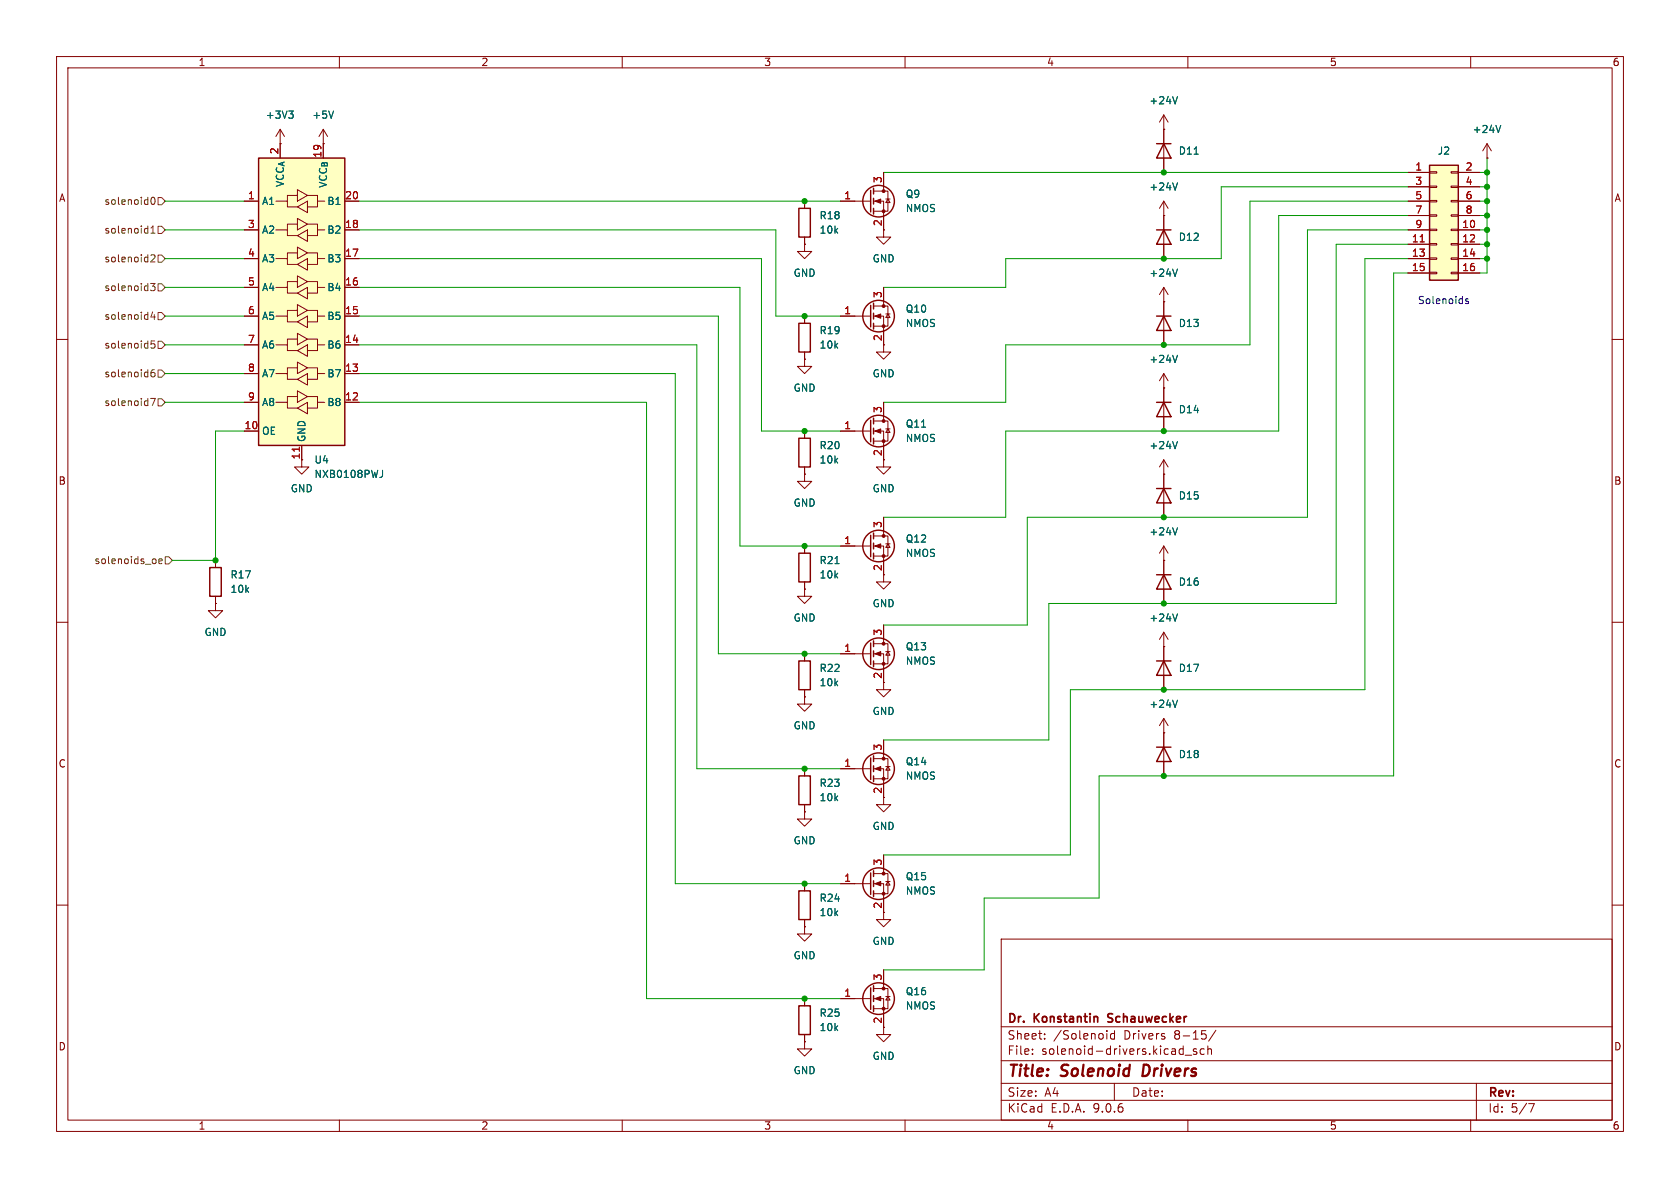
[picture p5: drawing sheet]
<svg xmlns="http://www.w3.org/2000/svg" width="297mm" height="210mm" viewBox="0 0 297 210" stroke-linecap="round" stroke-linejoin="round" font-family="sans-serif">
<g fill="none" stroke="#840000" stroke-width=".18">
<path d="M10 10h277v190h-277zM12 12h273v186h-273zM60 10v2M110 10v2M160 10v2M210 10v2M260 10v2M49.5 25.4h.1M49.5 22.9l-.7 1.2M49.5 22.9l.8 1.2M49.5 22.9v2.5M205.7 38.1h.1"/>
<path d="M205.7 35.6l-.7 1.2M205.7 35.6l.8 1.2M205.7 35.6v2.5M10 60h2M285 60h2M53.3 81.3v1.3h-1.2l1.2 1.2 1.3-1.2h-1.3M142.2 96.5v1.3M10 110h2M142.2 102.9v1.2M285 110h2M142.2 156.2v1.3M10 160h2"/>
<path d="M142.2 163.8v1.3h1.3l-1.3 1.3-1.2-1.3h1.2M142.2 163.8h.1M142.2 162.6v1.2M177 166h108v32h-108zM285 160h2M60 198v2M110 198v2M160 198v2M177 194.5h108M177 191.5h108M177 187.5h108M177 181.5h108"/>
<path d="M182.5 186.3v.1M182.5 185.5v.1M184.7 183.6v.1M184.7 182.8v.1M195.7 182.2v.1M195.7 182.7v1M197 191.5v3M197 182.2v1.5M197 182.8l-.4-.1-.3 .3v.4l.2 .2h.5M209.5 186.5h1.2M210 198v2M211.5 185.5l-.3-.1-.2 .2v.2l.5 .2v.3h-.5"/>
<path d="M212.9 185.5l-.4-.1-.3 .3v.4l.1 .2h.6M213.5 185.5l.2-.1 .4 .1 .1 .9M213.5 184.9v1.5M215 182.1l-1.3 2M260 198v2M261 191.5v6.5M270.2 195.1h1l-.6 1.5"/>
</g>
<path d="M202.2 188.2l-.2 2h.4" fill="none" stroke="#840000" stroke-width=".4"/>
<path d="M195.9 179.3v.5M195.8 180.6l.3 .1" fill="none" stroke="#840000" stroke-width=".3"/>
<path d="M51 19.6h.8l-.4 .5M51.6 20.1l.2 .3v.3l-.2 .2M208.2 32.3l-.5 1.3M147.6 99.6h.7" fill="none" stroke="#006464" stroke-width=".18"/>
<path d="M141.2 97.8h2.1v5.1h-2.1zM141.2 157.5h2.1v5.1h-2.1z" fill="none" stroke="#840000" stroke-width=".25"/>
<path d="M45.7 27.9h15.3v50.8h-15.3z" fill="#ffffc2"/>
<g fill="none" stroke="#840000" stroke-width=".25">
<path d="M45.7 27.9h15.3v50.8h-15.3zM204.5 25.4h2.5M205.7 25.4l1.3 2.5h-2.5zM204.5 40.6h2.5M205.7 40.6l1.3 2.6h-2.5zM37.1 100.3h2v5.1h-2zM153.9 113.7v3.8M154.4 113.3v1M154.4 115.1v1M154.4 116.8v1.1"/>
<circle cx="155.3" cy="115.6" r="2.79"/>
</g>
<g fill="none" stroke="#840000" stroke-width=".18">
<path d="M43.2 35.6h2.5M48.8 35.6h2v1h1.8M49.5 25.4v2.5M52.6 34.5h-1.8v1.1M52.6 33.5l1.8 1-1.8 1.1zM52.6 36.6l1.8-1v2zM52.6 39.6h-1.8v1M52.6 38.6l1.8 1-1.8 1zM54.4 34.5h1.7v1.1h1.3M54.4 39.6h1.7v1h1.3M56.1 35.6v1h-1.7M57.1 25.4h.1"/>
<path d="M57.1 22.9v5M57.1 22.9l-.7 1.2M57.1 22.9l.8 1.2M61 35.6h2.5M205.7 22.9v7.6M205.7 38.1v7.6M262.9 27.9h.1M262.9 25.4l-.8 1.3M262.9 25.4l.8 1.3M262.9 25.4v2.5M43.2 40.6h2.5M43.2 45.7h2.5"/>
<path d="M43.2 50.8h2.5M43.2 55.9h2.5M48.8 45.7h2v1h1.8M48.8 55.9h2v1h1.8M48.8 40.6h2v1.1h1.8M48.8 50.8h2v1h1.8M52.6 44.7h-1.8v1M52.6 54.9h-1.8v1M52.6 43.7l1.8 1-1.8 1zM52.6 53.8l1.8 1.1-1.8 1zM52.6 46.7l1.8-1v2.1zM52.6 51.8l1.8-1v2z"/>
<path d="M52.6 56.9l1.8-1v2zM52.6 49.8h-1.8v1M52.6 59.9h-1.8v1.1M52.6 48.8l1.8 1-1.8 1zM52.6 58.9l1.8 1-1.8 1.1zM52.6 41.7l1.8-1.1v2.1zM54.4 44.7h1.7v1h1.3M54.4 54.9h1.7v1h1.3M54.4 49.8h1.7v1h1.3M54.4 59.9h1.7v1.1h1.3M56.1 45.7v1h-1.7M56.1 55.9v1h-1.7"/>
<path d="M56.1 40.6v1.1h-1.7M56.1 50.8v1h-1.7M61 40.6h2.5M61 45.7h2.5M61 50.8h2.5M61 55.9h2.5M43.2 61h2.5M43.2 66h2.5M43.2 71.1h2.5M43.2 76.2h2.5M48.8 66h2v1.1h1.8M48.8 61h2v1h1.8"/>
<path d="M48.8 71.1h2v1h1.8M52.6 65h-1.8v1M52.6 64l1.8 1-1.8 1zM52.6 67.1l1.8-1.1v2.1zM52.6 72.1l1.8-1v2.1zM52.6 70.1h-1.8v1M52.6 69.1l1.8 1-1.8 1zM52.6 62l1.8-1v2zM53.3 78.7v2.6M54.4 65h1.7v1h1.3M54.4 70.1h1.7v1h1.3M56.1 66v1.1h-1.7"/>
<path d="M56.1 61v1h-1.7M56.1 71.1v1h-1.7M61 61h2.5M61 66h2.5M61 71.1h2.5M38.1 99.1v1.2M38.1 106.7v1.3h-1.3l1.3 1.2 1.3-1.2h-1.3M38.1 106.7h.1M38.1 105.4v1.3M148.6 115.6h5.3M154.4 113.8h2.6v3.5h-2.6M154.4 115.6h1.8v5.1"/>
<path d="M156.2 110.5v3.3M156.6 115.2h.8M157 115.2l.4 .6h-.8z"/>
</g>
<path d="M52.9 79v.8" fill="none" stroke="#a90000" stroke-width=".18"/>
<path d="M59 19.6l-.5 1.3M211.1 27.2h.7M265.3 22.2l-.4 1.2M67.6 83.1v.9l-.3 .4" fill="none" stroke="#006464" stroke-width=".18"/>
<g fill="#840000" stroke="#840000" stroke-width=".18">
<path d="M154.7 115.6l1-.4v.8z"/>
<circle cx="156.2" cy="113.8" r=".25"/>
<circle cx="156.2" cy="117.3" r=".25"/>
</g>
<path d="M252.7 29.2h5.1v20.3h-5.1z" fill="#ffffc2"/>
<g fill="none" stroke="#840000" stroke-width=".25">
<path d="M141.2 36.8h2.1v5.1h-2.1zM153.9 33.7v3.8M154.4 33.3v1M154.4 35.1v1M154.4 36.8v1M252.7 29.2h5.1v20.3h-5.1zM141.2 57.2h2.1v5h-2.1zM153.9 54v3.8M154.4 53.6v1M154.4 55.4v1M154.4 57.2v1M204.5 55.9h2.5"/>
<path d="M205.7 55.9l1.3 2.5h-2.5zM141.2 77.5h2.1v5.1h-2.1zM153.9 74.3v3.8M154.4 73.9v1M154.4 75.7v1M154.4 77.5v1M204.5 71.1h2.5M205.7 71.1l1.3 2.6h-2.5zM153.9 94.6v3.8M154.4 94.2v1.1M154.4 96v1M154.4 97.8v1"/>
<path d="M204.5 86.4h2.5M205.7 86.4l1.3 2.5h-2.5zM141.2 116.8h2.1v5.1h-2.1zM204.5 101.6h2.5M204.5 116.8h2.5M205.7 101.6l1.3 2.5h-2.5zM205.7 116.8l1.3 2.6h-2.5zM141.2 137.2h2.1v5h-2.1zM153.9 134v3.8M154.4 133.6v1M154.4 135.4v1M154.4 137.2v1"/>
<path d="M204.5 132.1h2.5M205.7 132.1l1.3 2.5h-2.5zM153.9 154.3v3.8M154.4 153.9v1M154.4 155.7v1M154.4 157.5v1M141.2 177.8h2.1v5.1h-2.1zM153.9 174.6v3.8M154.4 174.2v1.1M154.4 176v1M154.4 177.8v1"/>
<circle cx="155.3" cy="35.6" r="2.79"/>
<circle cx="155.3" cy="55.9" r="2.79"/>
<circle cx="155.3" cy="76.2" r="2.79"/>
<circle cx="155.3" cy="96.5" r="2.79"/>
<circle cx="155.3" cy="135.9" r="2.79"/>
<circle cx="155.3" cy="156.2" r="2.79"/>
<circle cx="155.3" cy="176.5" r="2.79"/>
</g>
<g fill="none" stroke="#840000" stroke-width=".18">
<path d="M43.2 35.6h2.5M49.5 25.4h.1M49.5 25.4v2.5M57.1 25.4h.1M57.1 25.4v2.5M61 35.6h2.5M142.2 35.6v1.2M148.6 35.6h5.3M154.4 33.8h2.6v3.5h-2.6M154.4 35.6h1.8v6.3h1.3l-1.3 1.3-1.3-1.3h1.3M156.2 30.5v3.3M156.6 35.2h.8"/>
<path d="M157 35.2l.4 .6h-.8zM205.7 22.9h.1M205.7 38.1h.1M205.7 20.3v5.1M205.7 27.9v2.6M205.7 38.1v2.5M205.7 20.3l-.7 1.3M205.7 20.3l.8 1.3M248.9 30.5h3.8M248.9 33h3.8M248.9 35.6h3.8M248.9 38.1h3.8"/>
<path d="M252.7 30.4h1.3v.2h-1.3zM252.7 32.9h1.3v.2h-1.3zM252.7 35.4h1.3v.3h-1.3zM252.7 38h1.3v.2h-1.3zM256.5 30.4h1.3v.2h-1.3zM256.5 32.9h1.3v.2h-1.3zM256.5 35.4h1.3v.3h-1.3zM256.5 38h1.3v.2h-1.3zM257.8 30.5h3.8M257.8 33h3.8M257.8 35.6h3.8M257.8 38.1h3.8"/>
<path d="M262.9 27.9h.1M43.2 40.6h2.5M43.2 45.7h2.5M43.2 55.9h2.5M43.2 50.8h2.5M61 40.6h2.5M61 45.7h2.5M61 55.9h2.5M61 50.8h2.5M142.2 43.2v1.3h1.3l-1.3 1.2-1.2-1.2h1.2M142.2 43.2h.1M142.2 41.9v1.3"/>
<path d="M142.2 55.9v1.3M148.6 55.9h5.3M154.4 54.1h2.6v3.6h-2.6M154.4 55.9h1.8v6.3h1.3l-1.3 1.3-1.3-1.3h1.3M156.2 50.8v3.3M156.6 55.5h.8M157 55.5l.4 .6h-.8zM205.7 53.3h.1M205.7 43.2v2.5M205.7 50.8v10.2M205.7 50.8l-.7 1.3M205.7 50.8l.8 1.3"/>
<path d="M248.9 40.6h3.8M248.9 43.2h3.8M248.9 45.7h3.8M248.9 48.3h3.8M252.7 40.5h1.3v.3h-1.3zM252.7 43.1h1.3v.2h-1.3zM252.7 45.6h1.3v.2h-1.3zM252.7 48.1h1.3v.3h-1.3zM256.5 40.5h1.3v.3h-1.3zM256.5 43.1h1.3v.2h-1.3zM256.5 45.6h1.3v.2h-1.3zM256.5 48.1h1.3v.3h-1.3z"/>
<path d="M257.8 40.6h3.8M257.8 43.2h3.8M257.8 45.7h3.8M257.8 48.3h3.8M43.2 76.2h2.5M43.2 61h2.5M43.2 66h2.5M43.2 71.1h2.5M53.3 78.7v2.6M61 61h2.5M61 66h2.5M61 71.1h2.5"/>
<path d="M142.2 63.5v1.3h1.3l-1.3 1.2-1.2-1.2h1.2M142.2 63.5h.1M142.2 62.2v1.3M142.2 76.2v1.3M148.6 76.2h5.3M154.4 74.4h2.6v3.6h-2.6M154.4 76.2h1.8v6.4h1.3l-1.3 1.2-1.3-1.2h1.3M156.2 71.1v3.3M156.6 75.8h.8M157 75.8l.4 .7h-.8zM205.7 68.6h.1M205.7 66v10.2"/>
<path d="M205.7 66l-.7 1.3M205.7 66l.8 1.3M38.1 99.1v1.2M142.2 83.8v1.3h1.3l-1.3 1.3-1.2-1.3h1.2M142.2 83.8h.1M142.2 82.6v1.2M142.2 96.5v1.3M148.6 96.5h5.3M154.4 96.5h1.8v6.4h1.3l-1.3 1.2-1.3-1.2h1.3M154.4 94.7h2.6v3.6h-2.6M156.2 91.4v3.3M156.6 96.1h.8"/>
<path d="M157 96.1l.4 .7h-.8zM205.7 83.8h.1M205.7 99.1h.1M205.7 81.3v10.1M205.7 96.5v10.2M205.7 81.3l-.7 1.3M205.7 81.3l.8 1.3M205.7 96.5l-.7 1.3M205.7 96.5l.8 1.3M38.1 106.7h.1M38.1 105.4v1.3M142.2 104.1v1.3h1.3l-1.3 1.3-1.2-1.3h1.2"/>
<path d="M142.2 104.1h.1M142.2 102.9v1.2M142.2 115.6v1.2M148.6 115.6h2.5M156.2 118.1v3.8h1.3l-1.3 1.3-1.3-1.3h1.3M156.2 110.5v2.5M205.7 114.3h.1M205.7 111.8v10.1M205.7 111.8l-.7 1.2M205.7 111.8l.8 1.2M142.2 123.2v1.3h1.3l-1.3 1.2-1.2-1.2h1.2M142.2 123.2h.1"/>
<path d="M142.2 121.9v1.3M142.2 135.9v1.3M148.6 135.9h5.3M154.4 135.9h1.8v6.3h1.3l-1.3 1.3-1.3-1.3h1.3M154.4 134.1h2.6v3.6h-2.6M156.2 130.8v3.3M156.6 135.5h.8M157 135.5l.4 .6h-.8zM205.7 129.5h.1M205.7 127v10.2M205.7 127l-.7 1.3M205.7 127l.8 1.3"/>
<path d="M142.2 143.5v1.3h1.3l-1.3 1.3-1.2-1.3h1.2M142.2 143.5h.1M142.2 142.2v1.3M142.2 156.2v1.3M148.6 156.2h5.3M154.4 154.4h2.6v3.6h-2.6M154.4 156.2h1.8v6.4h1.3l-1.3 1.2-1.3-1.2h1.3M156.2 151.1v3.3M156.6 155.8h.8M157 155.8l.4 .7h-.8zM142.2 163.8h.1M142.2 162.6v1.2"/>
<path d="M142.2 176.5v1.3M148.6 176.5h5.3M154.4 176.5h1.8v6.4h1.3l-1.3 1.3-1.3-1.3h1.3M154.4 174.8h2.6v3.5h-2.6M156.2 171.5v3.3M156.6 176.1h.8M157 176.1l.4 .7h-.8zM142.2 184.2v1.2h1.3l-1.3 1.3-1.2-1.3h1.2M142.2 184.2h.1M142.2 182.9v1.3"/>
</g>
<path d="M251.1 42.8h.7M52.9 79v.8" fill="none" stroke="#a90000" stroke-width=".18"/>
<g fill="none" stroke="#006464" stroke-width=".18">
<path d="M51 19.6h.8l-.4 .5M59 19.6l-.5 1.3M208.2 17.1l-.5 1.3M51.6 20.1l.2 .3v.3l-.2 .2M208.2 32.3l-.5 1.3M211.1 27.2h.7M265.3 22.2l-.4 1.2M208.2 47.6l-.5 1.2M208.2 62.8l-.5 1.3M208.2 78l-.5 1.3M67.6 83.1v.9l-.3 .4M147.6 99.6h.7"/>
<path d="M208.2 93.3l-.5 1.3M208.2 108.5l-.5 1.3M208.2 123.8l-.5 1.2"/>
</g>
<g fill="#840000" stroke="#840000" stroke-width=".18">
<path d="M154.7 55.9l1-.4v.8z"/>
<path d="M154.7 76.2l1-.4v.8z"/>
<path d="M154.7 176.5l1-.4v.8z"/>
<path d="M154.7 156.2l1-.4v.8z"/>
<path d="M154.7 135.9l1-.4v.8z"/>
<path d="M154.7 96.5l1-.4v.8z"/>
<path d="M154.7 35.6l1-.4v.7z"/>
<circle cx="156.2" cy="54.1" r=".25"/>
<circle cx="156.2" cy="57.7" r=".25"/>
<circle cx="156.2" cy="74.4" r=".25"/>
<circle cx="156.2" cy="78" r=".25"/>
<circle cx="156.2" cy="174.8" r=".25"/>
<circle cx="156.2" cy="178.3" r=".25"/>
<circle cx="156.2" cy="154.4" r=".25"/>
<circle cx="156.2" cy="158" r=".25"/>
<circle cx="156.2" cy="134.1" r=".25"/>
<circle cx="156.2" cy="137.7" r=".25"/>
<circle cx="156.2" cy="94.7" r=".25"/>
<circle cx="156.2" cy="98.3" r=".25"/>
<circle cx="156.2" cy="33.8" r=".25"/>
<circle cx="156.2" cy="37.3" r=".25"/>
</g>
<g fill="none" stroke="#725600" stroke-width=".18">
<path d="M26.9 34.9h.1a.68 .68 0 0 1 .4 .6 .68 .68 0 0 1-.4 .6 .84 .84 0 0 1-.1-1.2zM27.9 34.9h.7l.6 .7-.6 .6h-.7zM26.6 50.1h.8l-.4 .5 .3 .1v.6l-.1 .1-.6-.1M26.7 45.2l.5-.2 .2 .4-.8 .9h.8M26.7 41.2h.7M26.7 40.3l.3-.4v1.3M27 55.1l-.3 .9h.8M27.3 55.6v.9M27.9 55.2h.7l.6 .7-.6 .6h-.7zM27.9 50.2h.7l.6 .6-.6 .6h-.7zM27.9 40h.7l.6 .6-.6 .7h-.7zM27.9 45.1h.7l.6 .6-.6 .7h-.7z"/>
<path d="M26.6 70.4h.9l-.6 1.3M27.3 65.3l-.4 .1a.86 .86 0 0 0 0 1.2l.4-.1 .1-.4-.2-.3h-.3l-.2 .3M27.3 60.3h-.6v.6l.2-.1h.4l.1 .2-.1 .4-.1 .1-.5-.1M27.9 60.3h.7l.6 .7-.6 .6h-.7zM27.9 70.5h.7l.6 .6-.6 .7h-.7zM27.9 65.4h.7l.6 .6-.6 .7h-.7zM27.5 98.9v.6M28.1 99.2l.6-.1-.1-.2-.3-.1-.2 .2v.6h.5M29.2 98.4h.6l.7 .7-.7 .6h-.6z"/>
</g>
<g fill="none" stroke="#009600" stroke-width=".18">
<path d="M29.2 35.6h14M63.5 35.6h85.1M156.2 30.5h92.7M248.9 35.6h-27.9v25.4h-43.2v10.1h-21.6M248.9 33h-33v12.7h-38.1v5.1h-21.6M248.9 38.1h-22.8v38.1h-48.3v15.2h-21.6M261.6 35.6h1.3M261.6 33h1.3M261.6 30.5h1.3M261.6 38.1h1.3M262.9 27.9v20.4h-1.3M29.2 55.9h14"/>
<path d="M29.2 50.8h14M29.2 45.7h14M29.2 40.6h14M63.5 55.9h63.5v59.7h21.6M63.5 40.6h73.7v15.3h11.4M63.5 50.8h67.3v45.7h17.8M63.5 45.7h71.1v30.5h14M248.9 43.2h-12.7v63.5h-50.8v24.1h-29.2M248.9 45.7h-7.6v76.2h-52.1v29.2h-33M248.9 40.6h-17.8v50.8h-49.5v19.1h-25.4M248.9 48.3h-2.5v88.9h-52.1v21.6h-20.3v12.7h-17.8M261.6 43.2h1.3"/>
<path d="M261.6 45.7h1.3M261.6 40.6h1.3M29.2 61h14M29.2 66h14M29.2 71.1h14M43.2 76.2h-5.1v22.9h-7.6M63.5 61h59.7v74.9h25.4M63.5 71.1h50.8v105.4h34.3M63.5 66h55.9v90.2h29.2"/>
</g>
<path d="M259.6 52.9l-.3-.1-.2 .2v.2l.5 .1v.3h-.5" fill="none" stroke="#0000c2" stroke-width=".18"/>
<g fill="#009600" stroke="#009600" stroke-width=".18">
<circle cx="205.7" cy="137.2" r=".46"/>
<circle cx="205.7" cy="121.9" r=".46"/>
<circle cx="205.7" cy="106.7" r=".46"/>
<circle cx="205.7" cy="76.2" r=".46"/>
<circle cx="205.7" cy="91.4" r=".46"/>
<circle cx="142.2" cy="35.6" r=".46"/>
<circle cx="262.9" cy="38.1" r=".46"/>
<circle cx="262.9" cy="40.6" r=".46"/>
<circle cx="262.9" cy="35.6" r=".46"/>
<circle cx="205.7" cy="61" r=".46"/>
<circle cx="262.9" cy="33" r=".46"/>
<circle cx="262.9" cy="45.7" r=".46"/>
<circle cx="262.9" cy="43.2" r=".46"/>
<circle cx="205.7" cy="30.5" r=".46"/>
<circle cx="205.7" cy="45.7" r=".46"/>
<circle cx="262.9" cy="30.5" r=".46"/>
<circle cx="142.2" cy="55.9" r=".46"/>
<circle cx="38.1" cy="99.1" r=".46"/>
<circle cx="142.2" cy="156.2" r=".46"/>
<circle cx="142.2" cy="96.5" r=".46"/>
<circle cx="142.2" cy="135.9" r=".46"/>
<circle cx="142.2" cy="176.5" r=".46"/>
<circle cx="142.2" cy="76.2" r=".46"/>
<circle cx="142.2" cy="115.6" r=".46"/>
</g>
<g font-size="2.8" fill="#840000">
<text x="178" y="190.9">Title:</text>
<text x="187.7" y="190.9">Solenoid</text>
<text x="202.8" y="190.9">Drivers</text>
</g>
<g font-size="2.1" fill="#840000">
<text x="178" y="184">Sheet:</text>
<text x="178" y="181.2">Dr.</text>
<text x="182.9" y="181.2">Konstantin</text>
<text x="186.2" y="184">/Solenoid</text>
<text x="196.6" y="181.2">Schauwecker</text>
<text x="198.7" y="184">Drivers</text>
<text x="207.8" y="184">8-15/</text>
<text x="178" y="186.7">File:</text>
<text x="184.1" y="186.7">solenoid-drivers.kicad_sch</text>
<text x="178" y="196.9">KiCad</text>
<text x="178" y="194.1">Size:</text>
<text x="184.7" y="194.1">A4</text>
<text x="185.7" y="196.9">E.D.A.</text>
<text x="193.3" y="196.9">9.0.6</text>
<text x="200" y="194.1">Date:</text>
<text x="263" y="194.3">Rev:</text>
<text x="263" y="196.9">Id:</text>
<text x="267.1" y="196.9">5/7</text>
</g>
<g font-size="1.8" fill="#840000">
<text x="35" y="11.9">1</text>
<text x="85" y="11.9">2</text>
<text x="135" y="11.9">3</text>
<text x="185" y="11.9">4</text>
<text x="235" y="11.9">5</text>
<text x="285" y="11.9">6</text>
<text x="10.3" y="35.9">A</text>
<text x="285.3" y="35.9">A</text>
<text x="156" y="40.1" transform="rotate(-90 156 40.1)">2</text>
<text x="53.1" y="81.3" transform="rotate(-90 53.1 81.3)">11</text>
<text x="10.3" y="85.9">B</text>
<text x="285.3" y="85.9">B</text>
<text x="156" y="101" transform="rotate(-90 156 101)">2</text>
<text x="156" y="120.1" transform="rotate(-90 156 120.1)">2</text>
<text x="10.3" y="135.9">C</text>
<text x="285.3" y="135.9">C</text>
<text x="156" y="140.4" transform="rotate(-90 156 140.4)">2</text>
<text x="10.3" y="185.9">D</text>
<text x="285.3" y="185.9">D</text>
<text x="35" y="199.9">1</text>
<text x="85" y="199.9">2</text>
<text x="135" y="199.9">3</text>
<text x="185" y="199.9">4</text>
<text x="235" y="199.9">5</text>
<text x="285" y="199.9">6</text>
</g>
<g font-size="1.8" fill="#006464">
<text x="46.9" y="21.2">+3V3</text>
<text x="55.1" y="21.2">+5V</text>
<text x="203.1" y="18.6">+24V</text>
<text x="260.2" y="23.7">+24V</text>
<text x="208.3" y="27.5">D11</text>
<text x="254.1" y="27.5">J2</text>
<text x="50.4" y="33.2" transform="rotate(-90 50.4 33.2)">VCC_{A}</text>
<text x="58" y="33.3" transform="rotate(-90 58 33.3)">VCC_{B}</text>
<text x="160" y="35.2">Q9</text>
<text x="203.1" y="33.9">+24V</text>
<text x="46.2" y="36.4">A1</text>
<text x="46.2" y="41.5">A2</text>
<text x="57.8" y="36.4">B1</text>
<text x="57.8" y="41.5">B2</text>
<text x="144.8" y="41.5">10k</text>
<text x="144.8" y="39">R18</text>
<text x="160" y="37.7">NMOS</text>
<text x="46.2" y="46.6">A3</text>
<text x="57.8" y="46.6">B3</text>
<text x="154.2" y="46.6">GND</text>
<text x="208.3" y="42.8">D12</text>
<text x="46.2" y="51.7">A4</text>
<text x="57.8" y="51.7">B4</text>
<text x="140.2" y="49.1">GND</text>
<text x="203.1" y="49.1">+24V</text>
<text x="46.2" y="56.7">A5</text>
<text x="57.8" y="56.7">B5</text>
<text x="144.8" y="59.3">R19</text>
<text x="160" y="55.5">Q10</text>
<text x="160" y="58">NMOS</text>
<text x="208.3" y="58">D13</text>
<text x="46.2" y="61.8">A6</text>
<text x="57.8" y="61.8">B6</text>
<text x="144.8" y="61.8">10k</text>
<text x="203.1" y="64.4">+24V</text>
<text x="46.2" y="66.9">A7</text>
<text x="46.2" y="72">A8</text>
<text x="57.8" y="66.9">B7</text>
<text x="57.8" y="72">B8</text>
<text x="140.2" y="69.4">GND</text>
<text x="154.2" y="66.9">GND</text>
<text x="46.2" y="77.1">OE</text>
<text x="160" y="75.8">Q11</text>
<text x="208.3" y="73.3">D14</text>
<text x="54.2" y="78.2" transform="rotate(-90 54.2 78.2)">GND</text>
<text x="55.5" y="82.1">U4</text>
<text x="144.8" y="82.1">10k</text>
<text x="144.8" y="79.6">R20</text>
<text x="160" y="78.3">NMOS</text>
<text x="203.1" y="79.6">+24V</text>
<text x="51.3" y="87.2">GND</text>
<text x="55.5" y="84.7">NXB0108PWJ</text>
<text x="140.2" y="89.8">GND</text>
<text x="154.2" y="87.2">GND</text>
<text x="208.3" y="88.5">D15</text>
<text x="203.1" y="94.8">+24V</text>
<text x="144.8" y="99.9">R21</text>
<text x="160" y="96.1">Q12</text>
<text x="160" y="98.7">NMOS</text>
<text x="40.6" y="105">10k</text>
<text x="40.6" y="102.5">R17</text>
<text x="144.8" y="102.5">10k</text>
<text x="154.2" y="107.5">GND</text>
<text x="208.3" y="103.7">D16</text>
<text x="36.1" y="112.6">GND</text>
<text x="140.2" y="110.1">GND</text>
<text x="203.1" y="110.1">+24V</text>
<text x="144.8" y="119">R22</text>
<text x="160" y="115.2">Q13</text>
<text x="160" y="117.7">NMOS</text>
<text x="208.3" y="119">D17</text>
<text x="144.8" y="121.5">10k</text>
<text x="203.1" y="125.3">+24V</text>
<text x="140.2" y="129.1">GND</text>
<text x="154.2" y="126.6">GND</text>
<text x="160" y="135.5">Q14</text>
<text x="208.3" y="134.2">D18</text>
<text x="144.8" y="141.8">10k</text>
<text x="144.8" y="139.3">R23</text>
<text x="160" y="138">NMOS</text>
<text x="140.2" y="149.5">GND</text>
<text x="154.2" y="146.9">GND</text>
<text x="160" y="155.8">Q15</text>
<text x="144.8" y="159.6">R24</text>
<text x="160" y="158.3">NMOS</text>
<text x="144.8" y="162.2">10k</text>
<text x="154.2" y="167.2">GND</text>
<text x="140.2" y="169.8">GND</text>
<text x="144.8" y="179.9">R25</text>
<text x="160" y="176.1">Q16</text>
<text x="160" y="178.7">NMOS</text>
<text x="144.8" y="182.5">10k</text>
<text x="140.2" y="190.1">GND</text>
<text x="154.2" y="187.6">GND</text>
</g>
<g font-size="1.8" fill="#a90000">
<text x="49.3" y="27.4" transform="rotate(-90 49.3 27.4)">2</text>
<text x="56.9" y="28" transform="rotate(-90 56.9 28)">19</text>
<text x="43.7" y="35.3">1</text>
<text x="60.9" y="35.3">20</text>
<text x="149.2" y="35.3">1</text>
<text x="156" y="32.5" transform="rotate(-90 156 32.5)">3</text>
<text x="250.1" y="30.2">1</text>
<text x="250.1" y="32.8">3</text>
<text x="250.1" y="35.3">5</text>
<text x="259" y="30.2">2</text>
<text x="259" y="32.8">4</text>
<text x="259" y="35.3">6</text>
<text x="43.7" y="40.4">3</text>
<text x="60.9" y="40.4">18</text>
<text x="250.1" y="37.8">7</text>
<text x="250.1" y="40.4">9</text>
<text x="258.4" y="40.4">10</text>
<text x="259" y="37.8">8</text>
<text x="43.7" y="45.5">4</text>
<text x="60.9" y="45.5">17</text>
<text x="249.5" y="42.9">11</text>
<text x="249.5" y="45.5">13</text>
<text x="258.4" y="42.9">12</text>
<text x="258.4" y="45.5">14</text>
<text x="43.7" y="50.5">5</text>
<text x="60.9" y="50.5">16</text>
<text x="156" y="52.8" transform="rotate(-90 156 52.8)">3</text>
<text x="249.5" y="48">15</text>
<text x="258.4" y="48">16</text>
<text x="43.7" y="55.6">6</text>
<text x="60.9" y="55.6">15</text>
<text x="149.2" y="55.6">1</text>
<text x="43.7" y="60.7">7</text>
<text x="43.7" y="65.8">8</text>
<text x="60.9" y="60.7">14</text>
<text x="60.9" y="65.8">13</text>
<text x="156" y="60.4" transform="rotate(-90 156 60.4)">2</text>
<text x="43.7" y="70.9">9</text>
<text x="60.9" y="70.9">12</text>
<text x="43.1" y="75.9">10</text>
<text x="149.2" y="75.9">1</text>
<text x="156" y="73.1" transform="rotate(-90 156 73.1)">3</text>
<text x="156" y="80.7" transform="rotate(-90 156 80.7)">2</text>
<text x="156" y="93.4" transform="rotate(-90 156 93.4)">3</text>
<text x="149.2" y="96.3">1</text>
<text x="156" y="112.5" transform="rotate(-90 156 112.5)">3</text>
<text x="149.2" y="115.3">1</text>
<text x="149.2" y="135.6">1</text>
<text x="156" y="132.8" transform="rotate(-90 156 132.8)">3</text>
<text x="149.2" y="156">1</text>
<text x="156" y="153.1" transform="rotate(-90 156 153.1)">3</text>
<text x="156" y="160.7" transform="rotate(-90 156 160.7)">2</text>
<text x="156" y="173.4" transform="rotate(-90 156 173.4)">3</text>
<text x="149.2" y="176.3">1</text>
<text x="156" y="181" transform="rotate(-90 156 181)">2</text>
</g>
<g font-size="1.8" fill="#725600">
<text x="18.4" y="36.4">solenoid0</text>
<text x="18.4" y="41.5">solenoid1</text>
<text x="18.4" y="46.6">solenoid2</text>
<text x="18.4" y="51.7">solenoid3</text>
<text x="18.4" y="56.7">solenoid4</text>
<text x="18.4" y="61.8">solenoid5</text>
<text x="18.4" y="72">solenoid7</text>
<text x="18.4" y="66.9">solenoid6</text>
<text x="16.6" y="99.9">solenoids_oe</text>
</g>
<text font-size="1.8" fill="#0000c2" x="250.6" y="54">Solenoids</text>
</svg>
